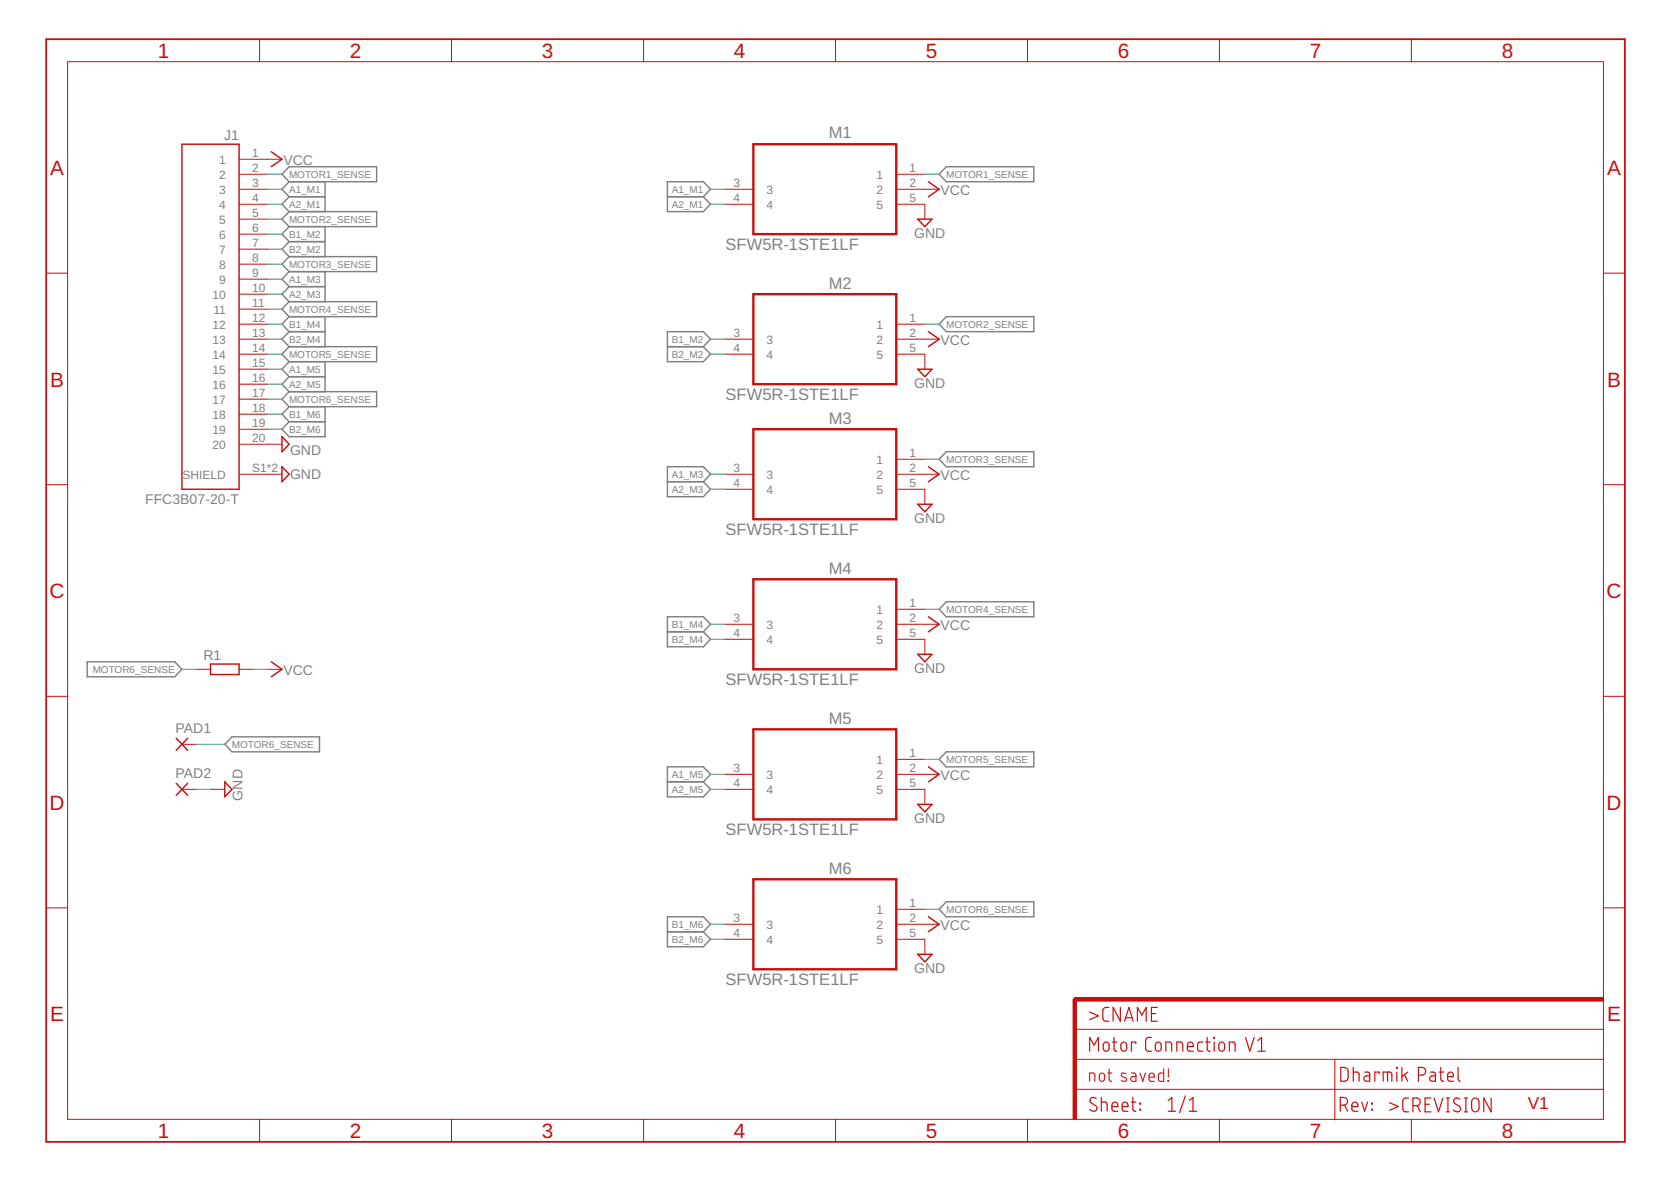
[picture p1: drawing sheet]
<svg xmlns="http://www.w3.org/2000/svg" width="297mm" height="210mm" viewBox="0 0 297 210" stroke-linecap="round" stroke-linejoin="round" font-family="sans-serif">
<g fill="none" stroke="#808080" stroke-width=".25">
<path d="M51.4 29.6h15.6v2.7h-15.6l-1.3-1.3zM51.4 37.6h15.6v2.7h-15.6M51.4 37.6l-1.3 1.3 1.3 1.4M51.4 35h6.4M51.4 35l-1.3 1.3 1.3 1.3M51.4 32.3l-1.3 1.3 1.3 1.4M57.8 32.3v5.3M118.6 32.3h6.4l1.3 1.3-1.3 1.4 1.3 1.3-1.3 1.3h-6.4zM118.6 35h6.4M168.2 29.6h15.6v2.7h-15.6l-1.3-1.3zM51.4 45.6h15.6v2.7h-15.6M51.4 53.6h15.6v2.7h-15.6"/>
<path d="M51.4 58.9h6.4M51.4 45.6l-1.3 1.3 1.3 1.4M51.4 50.9l-1.3 1.4 1.3 1.3M51.4 50.9h6.4M51.4 48.3l-1.3 1.3 1.3 1.3M51.4 40.3l-1.3 1.3 1.3 1.3M51.4 42.9h6.4M51.4 42.9l-1.3 1.4 1.3 1.3M51.4 53.6l-1.3 1.3 1.3 1.4M51.4 56.3l-1.3 1.3 1.3 1.3M51.4 58.9l-1.3 1.4 1.3 1.3M57.8 40.3v5.3"/>
<path d="M57.8 48.3v5.3M57.8 56.3v5.3M118.6 58.9h6.4l1.3 1.4-1.3 1.3 1.3 1.3-1.3 1.4h-6.4zM168.2 56.3h15.6v2.6h-15.6l-1.3-1.3zM51.4 61.6h15.6v2.7h-15.6M51.4 69.6h15.6v2.7h-15.6M51.4 61.6l-1.3 1.3 1.3 1.4M51.4 69.6l-1.3 1.4 1.3 1.3M51.4 64.3l-1.3 1.3 1.3 1.4M51.4 67h6.4M51.4 67l-1.3 1.3 1.3 1.3M51.4 72.3l-1.3 1.3 1.3 1.4"/>
<path d="M51.4 75h6.4M57.8 64.3v5.3M57.8 72.3v5.3h-6.4l-1.3-1.3 1.3-1.3M118.6 61.6h6.4M118.6 83h6.4l1.3 1.3-1.3 1.3 1.3 1.4-1.3 1.3h-6.4zM118.6 85.6h6.4M168.2 80.3h15.6v2.7h-15.6l-1.3-1.4zM15.5 117.6h15.6l1.2 1.4-1.2 1.3h-15.6zM118.6 109.6h6.4l1.3 1.4-1.3 1.3 1.3 1.3-1.3 1.4h-6.4zM118.6 112.3h6.4M168.2 107h15.6v2.6h-15.6l-1.3-1.3zM41.2 131h15.6v2.6h-15.6l-1.2-1.3z"/>
<path d="M118.6 136.3h6.4l1.3 1.3-1.3 1.4 1.3 1.3-1.3 1.3h-6.4zM118.6 139h6.4M168.2 133.6h15.6v2.7h-15.6l-1.3-1.3zM118.6 162.9h6.4l1.3 1.4-1.3 1.3 1.3 1.3-1.3 1.4h-6.4zM118.6 165.6h6.4M168.2 160.3h15.6v2.6h-15.6l-1.3-1.3z"/>
</g>
<g fill="#c90d0c" stroke="#c90d0c" stroke-width=".18">
<path d="M190.8 177.6h.5v21.3h-.5z"/>
<path d="M191.1 177.3h93.9v.6h-93.9z"/>
</g>
<g fill="none" stroke="#c90d0c" stroke-width=".18">
<path d="M12 11h273v187.9h-273zM46.1 7v4M80.3 7v4M114.4 7v4M148.5 7v4M182.6 7v4M216.8 7v4M250.9 7v4M42.5 31h5.1M42.5 33.6h5.1M42.5 36.3h5.1M42.5 28.3h7.6"/>
<path d="M42.5 38.9h5.1M128.8 33.6h5.1M128.8 36.3h5.1M159.3 31h5.1M159.3 33.6h7.6M159.3 36.3h5.1v2.6M8.2 48.6h3.8M42.5 57.6h5.1M42.5 41.6h5.1M42.5 44.3h5.1M42.5 46.9h5.1M42.5 49.6h5.1"/>
<path d="M42.5 52.3h5.1M42.5 54.9h5.1M159.3 57.6h5.1M285 48.6h3.8M42.5 60.3h5.1M42.5 62.9h5.1M42.5 65.6h5.1M42.5 68.3h5.1M42.5 71h5.1M42.5 73.6h5.1M42.5 76.3h5.1M42.5 79h7.6"/>
<path d="M128.8 60.3h5.1M128.8 62.9h5.1M159.3 62.9h5.1v2.7M159.3 60.3h7.6M8.2 86.1h3.8M42.5 84.3h7.6M128.8 84.3h5.1M128.8 87h5.1M159.3 87h5.1v2.6M159.3 81.6h5.1M159.3 84.3h7.6M285 86.1h3.8"/>
<path d="M34.9 119h2.5M42.5 119h2.5M47.6 119h2.5M128.8 111h5.1M128.8 113.6h5.1M159.3 113.6h5.1v2.7M159.3 108.3h5.1M159.3 111h7.6M8.2 123.8h3.8M32.3 132.3h2.6M128.8 137.6h5.1M159.3 135h5.1"/>
<path d="M159.3 137.6h7.6M285 123.8h3.8M32.3 140.3h2.6M37.4 140.3h2.6M128.8 140.3h5.1M159.3 140.3h5.1v2.7M8.2 161.4h3.8M128.8 164.3h5.1M128.8 166.9h5.1M159.3 166.9h5.1v2.7M159.3 161.6h5.1M159.3 164.3h7.6"/>
<path d="M285 161.4h3.8M46.1 198.9v4M80.3 198.9v4M114.4 198.9v4M148.5 198.9v4M182.6 198.9v4M191.1 193.6h93.9M191.1 188.3h93.9M191.1 182.9h93.9M216.8 198.9v4M237.3 188.3v10.8M250.9 198.9v4"/>
</g>
<path d="M192.3 177.6h-1.2v1.3" fill="none" stroke="#c90d0c" stroke-width=".61"/>
<g fill="none" stroke="#c90d0c" stroke-width=".21">
<path d="M193.7 179.9l1.6 .7-1.6 .6M197.1 179h-.5a.58 .58 0 0 0-.6 .6l.2 1.7 .2 .2h.7M199.2 179v2.5l-1.3-2.5v2.5M205.7 179h-1v2.5h1M193.7 186.8v-2.4l.8 1.4 .8-1.4v2.4M194.9 195.3a.59 .59 0 0 0-.9-.1 .59 .59 0 0 0 0 .9l.7 .4a.6 .6 0 0 1 .1 .9 .6 .6 0 0 1-.9 0l-.2-.2M195.8 195.9l.9 .1 .1 1.5M195.8 195.1v2.4M196.2 185.4l.5-.2a.51 .51 0 0 1 .4 .6v.5a.52 .52 0 0 1-.5 .5 .52 .52 0 0 1-.5-.5zM197.7 196.7h1a.55 .55 0 0 0-.4-.8 .55 .55 0 0 0-.6 .5v.7l.1 .3 .9 .1M197.8 185.2h.7M198 184.4l.1 2.2 .2 .2h.2"/>
<path d="M199.4 185.4l.5-.2a.51 .51 0 0 1 .4 .6v.5a.52 .52 0 0 1-.5 .5 .52 .52 0 0 1-.6-.5zM199.5 196.7h1a.55 .55 0 0 0-.3-.8 .55 .55 0 0 0-.7 .5l.1 1 .9 .1M199.9 181.5l.8-2.5 .7 2.5M200.1 180.9h1.2M201.1 195.9h.8M201.4 195.1v2.2l.2 .2h.3M201.9 185.5v-.3h-.8v1.6M202.2 181.5v-2.5l.8 1.4 .8-1.4v2.5M202.6 196.1h.2v.1h-.2zM202.6 197.2h.2v.1h-.2zM204.7 184.4h-.5a.54 .54 0 0 0-.6 .5l.1 1.7 .3 .2h.7M204.7 180.1h.8"/>
<path d="M205.5 185.4l.5-.2a.93 .93 0 0 1 0 1.6h-.2a.51 .51 0 0 1-.4-.5zM207.2 186.8v-1.6h.8l.3 .3v1.3M207.7 197.5h1.3M207.7 195.6l.6-.5v2.4M209.2 186.8v-1.6h.8l.2 .3v1.3M210.7 194.8l-1 3M211.1 186h1a.55 .55 0 0 0-.3-.8 .55 .55 0 0 0-.7 .6v.6l.1 .3 .9 .1M211.4 197.5h1.3M211.4 195.6l.7-.5v2.4M213.8 185.2h-.7l-.2 .4 .1 1.1 .8 .1M214.3 185.2h.8M214.6 184.4v2l.2 .4h.3"/>
<path d="M215.8 184.4h.1v.1h-.1zM215.8 185.2v1.6M216.8 185.4l.5-.2a.51 .51 0 0 1 .4 .6v.5a.52 .52 0 0 1-.5 .5 .52 .52 0 0 1-.6-.5zM218.5 186.8v-1.6h.8l.2 .3 .1 1.3M221.4 184.4l.8 2.4 .7-2.4M223.6 186.8h1.3M223.6 184.9l.7-.5v2.4M238.3 196.4h.6a.69 .69 0 0 0 .6-.7 .69 .69 0 0 0-.6-.6h-.6v2.4M238.3 189.7a1.16 1.16 0 0 1 1.2 .3l.1 .4v1.1a.67 .67 0 0 1-.6 .7h-.7zM239 196.4l.5 1.1M240.3 196.7h1.1a.56 .56 0 0 0-.4-.8 .56 .56 0 0 0-.7 .5v.7l.1 .3 1 .1M240.6 190.5l.9 .1 .1 1.6"/>
<path d="M240.6 189.7v2.5M242.1 195.9l.5 1.6 .5-1.6M242.6 190.5l.6 .1 .3 .3v1.3h-.6a.48 .48 0 0 1-.5-.5 .48 .48 0 0 1 .5-.5h.6M243.8 197.2h.2v.1h-.2zM243.8 196.1h.2v.1h-.2zM245.2 190.8v-.3h-.8v1.7M245.9 192.2v-1.7l1.4 .1 .1 1.6M246.7 190.5v1.7M247 196l1.6 .7-1.6 .6M248.2 189.7h.2v.2h-.2zM248.3 190.5v1.7M249.2 189.7v2.5"/>
<path d="M249.7 191l.5 1.2M250.2 190.5l-1 .8M250.4 195.2h-.5a.54 .54 0 0 0-.5 .5v1.7l.3 .2h.7M251.2 196.5h.6a.68 .68 0 0 0 .7-.7 .68 .68 0 0 0-.7-.6h-.6v2.4M251.9 196.5l.6 1.1M252.1 191.1h.7a.69 .69 0 0 0 .6-.7 .69 .69 0 0 0-.6-.7h-.7v2.5M253.3 196.3h.8M254.3 190.5l.6 .1 .2 .2 .1 1.4h-.6a.48 .48 0 0 1-.5-.5 .48 .48 0 0 1 .5-.5h.6M254.4 195.2h-1.1v2.4h1.1M254.9 195.2l.8 2.4 .8-2.4M255.8 190.5h.8M256.1 189.7v2.2l.2 .3h.3"/>
<path d="M257.1 197.6h.5M257.1 195.2h.5M257.3 191.3h1.1a.55 .55 0 0 0-.4-.7 .55 .55 0 0 0-.7 .5v.7l.2 .2 .9 .2M257.4 195.2v2.4M259.2 189.7v2.1l.1 .2 .3 .2M259.5 195.4a.59 .59 0 0 0-.9-.1 .59 .59 0 0 0 .1 .9l.7 .4a.59 .59 0 0 1 .1 .9 .59 .59 0 0 1-.9 0l-.3-.2M260.3 197.6h.5M260.3 195.2h.5M260.6 195.2v2.4M261.7 195.4a.66 .66 0 0 1 .8-.2 .66 .66 0 0 1 .4 .6v1.1a.66 .66 0 0 1-.6 .7 .66 .66 0 0 1-.7-.7v-1.1zM265.1 195.2v2.4l-1.3-2.4v2.4"/>
</g>
<path d="M8.2 7h280.6v195.9h-280.6z" fill="none" stroke="#c90d0c" stroke-width=".32"/>
<path d="M193.7 192.2v-1.5h.7l.2 .2v1.3M195.6 190.9a.47 .47 0 0 1 .5-.1 .47 .47 0 0 1 .3 .4v.5a.48 .48 0 0 1-.5 .5 .48 .48 0 0 1-.5-.5zM196.9 190.7h.7M197.2 190v2l.4 .2M200.2 190.8a.52 .52 0 0 0-.9 .2l.1 .2 .8 .5v.4a.72 .72 0 0 1-.9 0M201.1 190.7h.6l.2 .4v1.1h-.5a.43 .43 0 0 1-.4-.4 .43 .43 0 0 1 .4-.5h.5M202.6 190.7l.5 1.5 .5-1.5M204.3 191.5h.9a.49 .49 0 0 0-.3-.8 .49 .49 0 0 0-.6 .5l.1 .9 .8 .1M206.9 190v2.2l-.9-.1v-1.3l.9-.1M207.6 192.1l.1 .1zM207.7 190v1.5" fill="none" stroke="#c90d0c" stroke-width=".19"/>
<path d="M133.9 25.6h25.4v16h-25.4zM133.9 52.3h25.4v16h-25.4zM133.9 76.3h25.4v16h-25.4zM133.9 103h25.4v16h-25.4zM133.9 129.6h25.4v16h-25.4zM133.9 156.3h25.4v16h-25.4z" fill="none" stroke="#c90d0c" stroke-width=".42"/>
<g fill="none" stroke="#c90d0c" stroke-width=".25">
<path d="M32.3 25.6h10.2v61.4h-10.2zM48.2 27l1.9 1.3-1.9 1.3M163.1 38.9h2.6l-1.3 1.4zM165 32.3l1.9 1.3-1.9 1.4M165 58.9l1.9 1.4-1.9 1.3M50.1 77.6l1.3 1.4-1.3 1.3zM163.1 65.6h2.6l-1.3 1.4zM50.1 83l1.3 1.3-1.3 1.3zM163.1 89.6h2.6l-1.3 1.4zM165 83l1.9 1.3-1.9 1.3M37.4 118h5.1v1.9h-5.1zM48.2 117.6l1.9 1.4-1.9 1.3"/>
<path d="M163.1 116.3h2.6l-1.3 1.3zM165 109.6l1.9 1.4-1.9 1.3M31.3 131.2l2.1 2.1M31.3 139.2l2.1 2.2M33.4 131.2l-2.1 2.1M33.4 139.2l-2.1 2.2M40 139l1.2 1.3-1.2 1.3zM165 136.3l1.9 1.3-1.9 1.4M163.1 143h2.6l-1.3 1.3zM163.1 169.6h2.6l-1.3 1.3zM165 162.9l1.9 1.4-1.9 1.3"/>
</g>
<g fill="none" stroke="#0dab76" stroke-width=".18">
<path d="M47.6 31h2.5M47.6 38.9h2.5M47.6 36.3h2.5M47.6 33.6h2.5M126.3 36.3h2.5M126.3 33.6h2.5M164.4 31h2.5M47.6 57.6h2.5M47.6 46.9h2.5M47.6 52.3h2.5M47.6 49.6h2.5M47.6 41.6h2.5"/>
<path d="M47.6 44.3h2.5M47.6 54.9h2.5M164.4 57.6h2.5M47.6 60.3h2.5M47.6 62.9h2.5M47.6 71h2.5M47.6 65.6h2.5M47.6 68.3h2.5M47.6 73.6h2.5M47.6 76.3h2.5M126.3 60.3h2.5M126.3 62.9h2.5"/>
<path d="M126.3 87h2.5M126.3 84.3h2.5M164.4 81.6h2.5M32.3 119h2.6M45 119h2.6M126.3 111h2.5M126.3 113.6h2.5M164.4 108.3h2.5M34.9 132.3h5.1M126.3 137.6h2.5M164.4 135h2.5M34.9 140.3h2.5"/>
<path d="M126.3 140.3h2.5M126.3 164.3h2.5M126.3 166.9h2.5M164.4 161.6h2.5"/>
</g>
<g font-size="3.7" fill="#c90d0c">
<text x="28.1" y="10.3">1</text>
<text x="62.2" y="10.3">2</text>
<text x="96.3" y="10.3">3</text>
<text x="130.4" y="10.3">4</text>
<text x="164.6" y="10.3">5</text>
<text x="198.7" y="10.3">6</text>
<text x="232.8" y="10.3">7</text>
<text x="266.9" y="10.3">8</text>
<text x="8.9" y="31.1">A</text>
<text x="285.7" y="31.1">A</text>
<text x="8.9" y="68.7">B</text>
<text x="285.7" y="68.7">B</text>
<text x="8.8" y="106.3">C</text>
<text x="285.6" y="106.3">C</text>
<text x="8.8" y="143.9">D</text>
<text x="285.6" y="143.9">D</text>
<text x="8.9" y="181.5">E</text>
<text x="285.7" y="181.5">E</text>
<text x="28.1" y="202.3">1</text>
<text x="62.2" y="202.3">2</text>
<text x="96.3" y="202.3">3</text>
<text x="130.4" y="202.3">4</text>
<text x="164.6" y="202.3">5</text>
<text x="198.7" y="202.3">6</text>
<text x="232.8" y="202.3">7</text>
<text x="266.9" y="202.3">8</text>
</g>
<text font-size="3.1" fill="#c90d0c" x="271.6" y="197.1">V1</text>
<g font-size="2.9" fill="#808080">
<text x="147.3" y="24.6">M1</text>
<text x="129" y="44.4">SFW5R-1STE1LF</text>
<text x="147.3" y="51.3">M2</text>
<text x="129" y="71.1">SFW5R-1STE1LF</text>
<text x="147.3" y="75.3">M3</text>
<text x="129" y="95.1">SFW5R-1STE1LF</text>
<text x="147.3" y="101.9">M4</text>
<text x="129" y="121.8">SFW5R-1STE1LF</text>
<text x="147.3" y="128.6">M5</text>
<text x="129" y="148.4">SFW5R-1STE1LF</text>
<text x="147.3" y="155.3">M6</text>
<text x="129" y="175.1">SFW5R-1STE1LF</text>
</g>
<g font-size="2.5" fill="#808080">
<text x="39.9" y="24.8">J1</text>
<text x="50.4" y="29.4">VCC</text>
<text x="167.2" y="34.7">VCC</text>
<text x="162.5" y="42.3">GND</text>
<text x="167.2" y="61.4">VCC</text>
<text x="162.5" y="69">GND</text>
<text x="51.6" y="81">GND</text>
<text x="25.8" y="89.6">FFC3B07-20-T</text>
<text x="51.6" y="85.2">GND</text>
<text x="167.2" y="85.4">VCC</text>
<text x="162.5" y="93">GND</text>
<text x="167.2" y="112">VCC</text>
<text x="36.1" y="117.4">R1</text>
<text x="162.5" y="119.6">GND</text>
<text x="50.4" y="120">VCC</text>
<text x="31.2" y="130.3">PAD1</text>
<text x="31.2" y="138.3">PAD2</text>
<text x="43.1" y="142.3" transform="rotate(-90 43.1 142.3)">GND</text>
<text x="167.2" y="138.7">VCC</text>
<text x="162.5" y="146.3">GND</text>
<text x="167.2" y="165.3">VCC</text>
<text x="162.5" y="172.9">GND</text>
</g>
<g font-size="2.1" fill="#808080">
<text x="39" y="29.1">1</text>
<text x="44.8" y="27.9">1</text>
<text x="39" y="31.8">2</text>
<text x="39" y="34.4">3</text>
<text x="44.8" y="30.6">2</text>
<text x="44.8" y="33.3">3</text>
<text x="44.8" y="35.9">4</text>
<text x="130.4" y="33.3">3</text>
<text x="130.4" y="35.9">4</text>
<text x="136.3" y="34.4">3</text>
<text x="155.8" y="31.8">1</text>
<text x="155.8" y="34.4">2</text>
<text x="161.7" y="30.6">1</text>
<text x="161.7" y="35.9">5</text>
<text x="161.7" y="33.3">2</text>
<text x="39" y="37.1">4</text>
<text x="39" y="39.8">5</text>
<text x="44.8" y="38.6">5</text>
<text x="44.8" y="41.3">6</text>
<text x="136.3" y="37.1">4</text>
<text x="155.8" y="37.1">5</text>
<text x="39" y="42.4">6</text>
<text x="39" y="45.1">7</text>
<text x="39" y="47.8">8</text>
<text x="44.8" y="43.9">7</text>
<text x="44.8" y="46.6">8</text>
<text x="37.8" y="53.1">10</text>
<text x="39" y="50.4">9</text>
<text x="44.8" y="49.2">9</text>
<text x="44.8" y="51.9">10</text>
<text x="37.8" y="58.4">12</text>
<text x="37.9" y="55.8">11</text>
<text x="44.8" y="54.6">11</text>
<text x="44.8" y="57.2">12</text>
<text x="44.8" y="59.9">13</text>
<text x="130.4" y="59.9">3</text>
<text x="155.8" y="58.4">1</text>
<text x="161.7" y="57.2">1</text>
<text x="161.7" y="59.9">2</text>
<text x="37.8" y="61.1">13</text>
<text x="37.8" y="63.8">14</text>
<text x="44.8" y="62.6">14</text>
<text x="44.8" y="65.2">15</text>
<text x="130.4" y="62.6">4</text>
<text x="136.3" y="61.1">3</text>
<text x="136.3" y="63.8">4</text>
<text x="155.8" y="63.8">5</text>
<text x="155.8" y="61.1">2</text>
<text x="161.7" y="62.6">5</text>
<text x="37.8" y="66.4">15</text>
<text x="37.8" y="69.1">16</text>
<text x="37.8" y="71.8">17</text>
<text x="44.8" y="67.9">16</text>
<text x="44.8" y="70.6">17</text>
<text x="37.8" y="74.4">18</text>
<text x="37.8" y="77.1">19</text>
<text x="44.8" y="73.2">18</text>
<text x="44.8" y="75.9">19</text>
<text x="37.8" y="79.8">20</text>
<text x="44.8" y="83.9">S1*2</text>
<text x="44.8" y="78.6">20</text>
<text x="130.4" y="83.9">3</text>
<text x="155.8" y="82.4">1</text>
<text x="161.7" y="81.2">1</text>
<text x="161.7" y="83.9">2</text>
<text x="32.5" y="85.1">SHIELD</text>
<text x="130.4" y="86.6">4</text>
<text x="136.3" y="85.1">3</text>
<text x="136.3" y="87.8">4</text>
<text x="155.8" y="87.8">5</text>
<text x="155.8" y="85.1">2</text>
<text x="161.7" y="86.6">5</text>
<text x="161.7" y="107.9">1</text>
<text x="130.4" y="110.6">3</text>
<text x="130.4" y="113.2">4</text>
<text x="136.3" y="111.8">3</text>
<text x="155.8" y="109.1">1</text>
<text x="155.8" y="111.8">2</text>
<text x="161.7" y="113.2">5</text>
<text x="161.7" y="110.6">2</text>
<text x="136.3" y="114.4">4</text>
<text x="155.8" y="114.4">5</text>
<text x="130.4" y="137.2">3</text>
<text x="155.8" y="135.8">1</text>
<text x="161.7" y="134.6">1</text>
<text x="161.7" y="137.2">2</text>
<text x="130.4" y="139.9">4</text>
<text x="136.3" y="138.4">3</text>
<text x="136.3" y="141.1">4</text>
<text x="155.8" y="141.1">5</text>
<text x="155.8" y="138.4">2</text>
<text x="161.7" y="139.9">5</text>
<text x="161.7" y="161.2">1</text>
<text x="130.4" y="163.9">3</text>
<text x="130.4" y="166.6">4</text>
<text x="136.3" y="165.1">3</text>
<text x="136.3" y="167.8">4</text>
<text x="155.8" y="162.4">1</text>
<text x="155.8" y="167.7">5</text>
<text x="155.8" y="165.1">2</text>
<text x="161.7" y="166.6">5</text>
<text x="161.7" y="163.9">2</text>
</g>
<g font-size="1.8" fill="#808080">
<text x="51.4" y="31.6">MOTOR1_SENSE</text>
<text x="51.4" y="34.3">A1_M1</text>
<text x="119.4" y="34.3">A1_M1</text>
<text x="168.2" y="31.6">MOTOR1_SENSE</text>
<text x="51.4" y="39.6">MOTOR2_SENSE</text>
<text x="51.4" y="37">A2_M1</text>
<text x="119.4" y="37">A2_M1</text>
<text x="51.4" y="47.6">MOTOR3_SENSE</text>
<text x="51.4" y="42.3">B1_M2</text>
<text x="51.4" y="45">B2_M2</text>
<text x="51.4" y="53">A2_M3</text>
<text x="51.4" y="50.3">A1_M3</text>
<text x="51.4" y="55.6">MOTOR4_SENSE</text>
<text x="51.4" y="58.3">B1_M4</text>
<text x="168.2" y="58.3">MOTOR2_SENSE</text>
<text x="51.4" y="63.6">MOTOR5_SENSE</text>
<text x="51.4" y="61">B2_M4</text>
<text x="119.4" y="61">B1_M2</text>
<text x="119.4" y="63.6">B2_M2</text>
<text x="51.4" y="71.6">MOTOR6_SENSE</text>
<text x="51.4" y="66.3">A1_M5</text>
<text x="51.4" y="69">A2_M5</text>
<text x="51.4" y="74.3">B1_M6</text>
<text x="51.4" y="77">B2_M6</text>
<text x="168.2" y="82.3">MOTOR3_SENSE</text>
<text x="119.4" y="87.6">A2_M3</text>
<text x="119.4" y="85">A1_M3</text>
<text x="119.4" y="111.6">B1_M4</text>
<text x="168.2" y="109">MOTOR4_SENSE</text>
<text x="16.5" y="119.6">MOTOR6_SENSE</text>
<text x="119.4" y="114.3">B2_M4</text>
<text x="41.2" y="133">MOTOR6_SENSE</text>
<text x="168.2" y="135.6">MOTOR5_SENSE</text>
<text x="119.4" y="138.3">A1_M5</text>
<text x="119.4" y="141">A2_M5</text>
<text x="119.4" y="164.9">B1_M6</text>
<text x="119.4" y="167.6">B2_M6</text>
<text x="168.2" y="162.3">MOTOR6_SENSE</text>
</g>
</svg>
